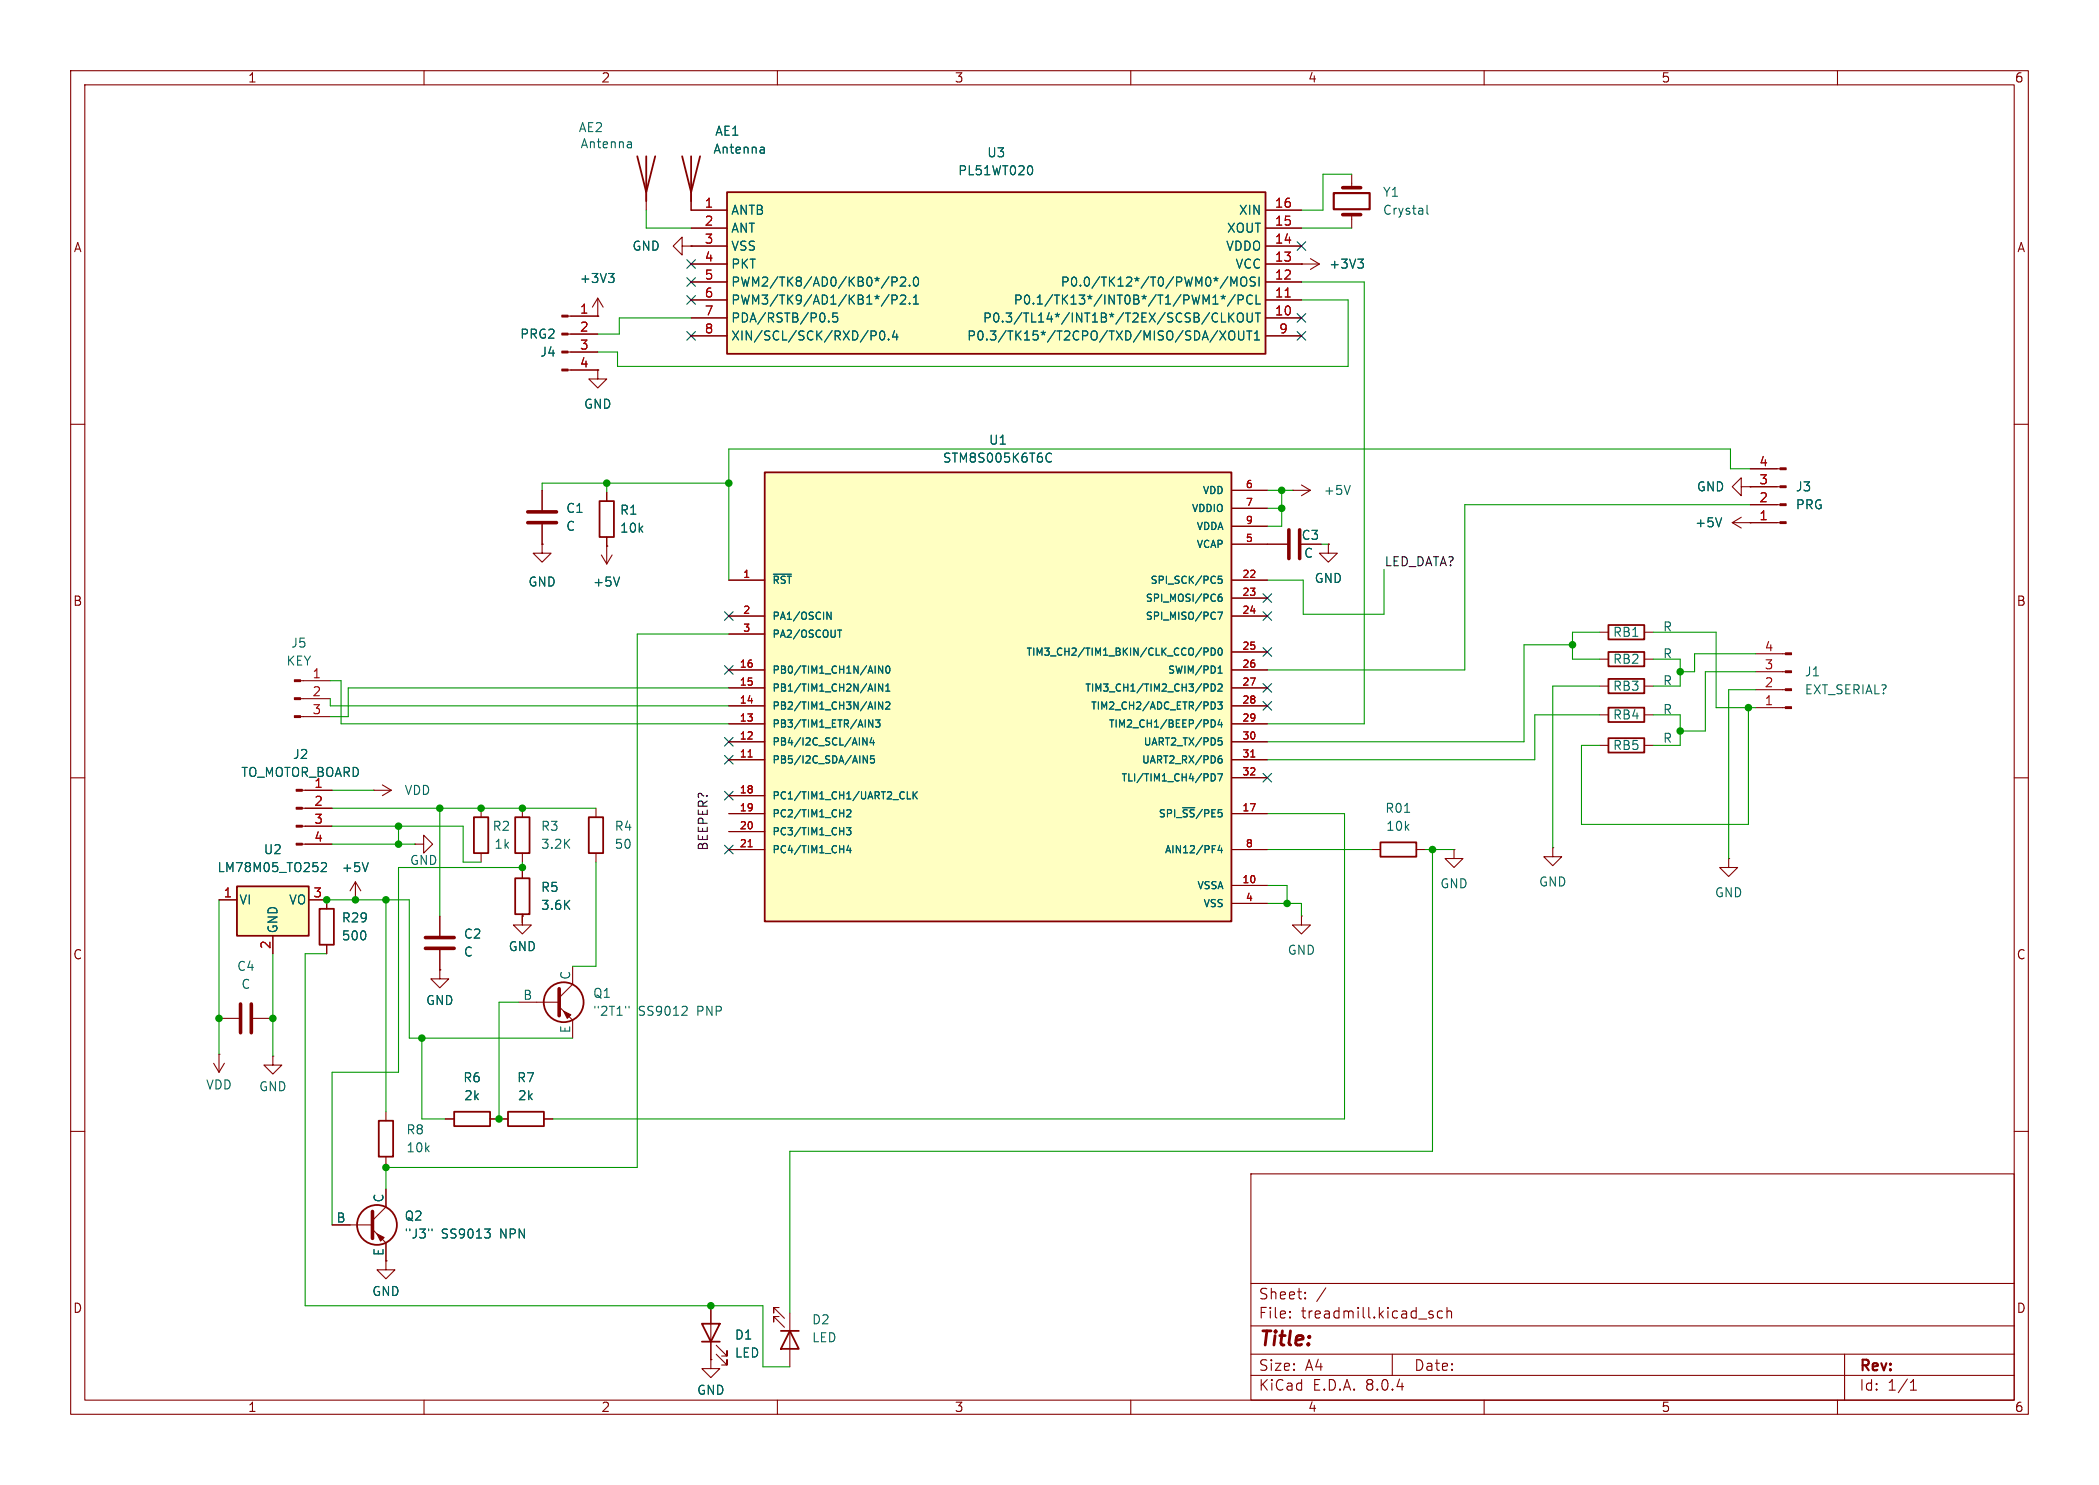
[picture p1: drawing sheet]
<svg xmlns="http://www.w3.org/2000/svg" width="297mm" height="210mm" viewBox="0 0 297 210" stroke-linecap="round" stroke-linejoin="round" font-family="sans-serif">
<g fill="none" stroke="#840000" stroke-width=".15">
<path d="M10 10h277v190h-277zM12 12h273v186h-273zM60 10v2M110 10v2M160 10v2M210 10v2M260 10v2M91.4 27.2v2.5M96.5 34.8v-1.3l-1.3 1.3 1.3 1.3v-1.3h1.3M97.8 34.8h.1M97.8 27.2v2.5M10 60h2"/>
<path d="M80.4 52.3h4.2M80.4 49.8h4.2M80.4 47.2h4.2M80.4 44.7h4.2M84.6 44.7h.1M84.6 52.3v1.3h1.3l-1.3 1.3-1.3-1.3h1.3M84.6 52.3h.1M84.6 42.2l-.8 1.2M84.6 42.2v2.5M84.6 42.2l.7 1.2M285 60h2M76.7 77v1.2h1.3l-1.3 1.3-1.3-1.3h1.3"/>
<path d="M76.7 77h.1M76.7 69.3v2.8M76.7 74.2v2.8M85.1 78.5l.8 1.3M85.9 77.2h.1M85.9 69.6v1.3M85.9 75.9v3.9M86.6 78.5l-.7 1.3M179.3 77h2.8M184.1 77h2.8M188 77v1.2h1.2l-1.2 1.3-1.3-1.3h1.3M188 77h.1"/>
<path d="M248.4 92.5h4.2M248.4 95h4.2M248.4 97.5h4.2M10 110h2M68.1 114.3v1.3M73.9 114.3v1.3M84.3 114.3v1.3M219.7 119.9v1.3h1.3l-1.3 1.2-1.3-1.2h1.3M219.7 119.9h.1M248.4 100.1h4.2M285 110h2M62.2 129.5v2.8"/>
<path d="M62.2 134.4v2.8M68.1 120.7v1.2M73.9 129.5v1.3h1.3l-1.3 1.3-1.3-1.3h1.3M73.9 129.5h.1M73.9 120.7v1.2M73.9 122.9v1.3M73.9 129.3v1.3M81 136.7v2.5l-1.9 1.9M84.3 120.7v1.2M194.1 120.1h1.2M200.4 120.1h1.3M205.7 120.1v1.3h1.3l-1.3 1.3-1.2-1.3h1.2"/>
<path d="M205.7 120.1h.1M244.6 121.4v1.3h1.3l-1.3 1.3-1.3-1.3h1.3M244.6 121.4h.1M10 160h2M54.6 157.2v1.3M63 158.2h1.3M69.3 158.2h2.6M73.4 141.7h5.7M77 158.2h1.2M79.1 142.4l1.9 1.9v2.5M285 160h2M47 173.2h5.7"/>
<path d="M52.7 173.9l1.9 1.9v2.5M54.6 178.3v1.3h1.3l-1.3 1.2-1.3-1.2h1.3M54.6 178.3h.1M54.6 168.1v2.6l-1.9 1.9M54.6 163.6v1.2M177 166h108v32h-108zM60 198v2M100.6 192.3v1.2h1.3l-1.3 1.3-1.3-1.3h1.3M100.6 192.3h.1M100.6 184.7v7.6M101.3 191.5l1.6 1.5v-.7v.7h-.8M101.3 190.2l1.6 1.6v-.8v.8h-.8"/>
<path d="M110 198v2M110.2 184.9h-.7v.8v-.8l1.5 1.5M110.2 186.2h-.7v.7v-.7l1.5 1.5M111.8 185.7v7.6M160 198v2M177 194.5h108M177 191.5h108M177 187.5h108M177 181.5h108M182.5 186.3h.1l-.1 .1M182.5 186.3v.1M182.5 185.5v.1"/>
<path d="M182.5 185.5h.1l-.1 .1M184.7 183.6v.1M184.7 183.6h-.1l.1 .1M184.7 182.8v.1M184.7 182.8h-.1l.1 .1M187.6 182.1l-1.3 2M197 191.5v3M202.4 185.9l.3 .1 .1 .2-.2 .2h-.3M202.4 185.4l.3 .1M204.1 185.5l-.4-.1-.3 .3v.4l.1 .2 .2 .1 .4-.1M204.7 185.5a.37 .37 0 0 1 .7 .1v.8M204.7 184.9v1.5"/>
<path d="M210 198v2M260 198v2M261 191.5v6.5M270.3 196.6h.9M270.3 195.5l.4-.4v1.5"/>
</g>
<g fill="none" stroke="#840000" stroke-width=".25">
<path d="M90.2 22.1l1.2 5.1 1.3-5.1M91.4 22.1v6.3M96.5 22.1l1.3 5.1 1.3-5.1M97.8 22.1v6.3M84.8 70.9h2.1v5h-2.1zM67.1 115.6h2v5.1h-2zM72.9 115.6h2v5.1h-2zM83.3 115.6h2v5.1h-2zM195.3 119.1h5.1v2.1h-5.1zM72.9 124.2h2v5.1h-2zM53.6 158.5h2v5.1h-2zM64.3 157.2h5v2.1h-5z"/>
<path d="M71.9 157.2h5.1v2.1h-5.1zM99.3 187.2h2.6l-1.3 2.5zM99.3 189.7h2.6M110.5 188.2h2.5M111.8 188.2l1.2 2.6h-2.5z"/>
<circle cx="79.8" cy="141.7" r="2.82"/>
<circle cx="53.3" cy="173.2" r="2.82"/>
</g>
<g fill="none" stroke="#006464" stroke-width=".15">
<path d="M86.1 38.7h.8l-.4 .5M86.6 39.2l.3 .2v.3l-.3 .2M89.2 20.1l.1 .1v.7M89.3 20.8l-.4 .1M89.3 20.4h-.4M108 20.8l.1 .2v.7M108.1 21.6l-.4 .1M108.1 21.1l-.4 .1M87.7 81.6l-.5 1.3M198.7 114.9h.8M89 142.3v.3M97.1 142.4l.1 .2v.3l-.8 .7h.8"/>
<path d="M61.1 173.8v.2M68.6 173.8h.8l-.5 .5M69.2 174.4l.2 .1v.3l-.2 .2"/>
</g>
<g fill="#840000" stroke="#840000" stroke-width=".15">
<path d="M79.5 52.2h.9v.3h-.9z"/>
<path d="M79.5 49.7h.9v.2h-.9z"/>
<path d="M79.5 47.1h.9v.3h-.9z"/>
<path d="M79.5 44.6h.9v.2h-.9z"/>
<path d="M53.3 174.5l1.1 .5-.6 .5z"/>
<path d="M79.8 143l1 .5-.5 .5z"/>
<path d="M252.6 92.3h.9v.3h-.9z"/>
<path d="M252.6 94.9h.9v.2h-.9z"/>
<path d="M252.6 97.4h.9v.3h-.9z"/>
<path d="M252.6 99.9h.9v.3h-.9z"/>
</g>
<path d="M74.7 73.9h4M74.7 72.4h4M182.4 74.9v4.1M183.9 74.9v4.1M60.2 132.6h4.1M60.2 134.1h4.1M79.1 139.8v3.8M52.7 171.3v3.8" fill="none" stroke="#840000" stroke-width=".51"/>
<path d="M102.9 27.2h76.2v22.8h-76.2z" fill="#ffffc2"/>
<path d="M102.9 27.2h76.2v22.8h-76.2zM45.2 128.5h2v5.1h-2z" fill="none" stroke="#840000" stroke-width=".25"/>
<g fill="none" stroke="#840000" stroke-width=".15">
<path d="M97.8 29.7h5.1M97.8 39.9h5.1M97.8 37.3h5.1M97.8 34.8h5.1M97.8 32.3h5.1M179.1 29.7h5M179.1 39.9h5M179.1 37.3h7.6M179.1 34.8h5M179.1 32.3h5M184.1 37.3h.1M185.4 36.6l1.3 .7"/>
<path d="M186.7 37.3l-1.3 .8M191.3 24.6v1.9M191.3 30.4v1.9M97.8 45h5.1M97.8 42.4h5.1M97.8 47.5h5.1M179.1 45h5M179.1 42.4h5M179.1 47.5h5M42.5 98.8h4.2M42.5 96.3h4.2M42.5 101.3h4.2"/>
<path d="M46.2 127.3v1.2M46.2 133.6v1.3M50.3 127.3h.1M50.3 124.7l-.8 1.3M50.3 124.7v2.6M50.3 124.7l.8 1.3M62.2 137.2v1.2h1.3l-1.3 1.3-1.2-1.3h1.2M62.2 137.2h.1"/>
</g>
<g fill="none" stroke="#006464" stroke-width=".15">
<path d="M125.8 39.1l-1.1 1.7M126.2 39.9l.6-.1 .1-.2v-.3l-.2-.1h-.5v1.3M127.4 39.3l.2-.1h.3l.2 .1 .1 .3-.1 .1-.7 .8h.8M129.4 39.3l.1-.1a.69 .69 0 0 1 .3 1.1l-.1 .2a.69 .69 0 0 1-.3-1.2zM145.8 23.4a.79 .79 0 0 1 0 1.3M173.7 39.1l-1 1.7M175.6 39.4a.43 .43 0 0 1 .5-.2 .43 .43 0 0 1 .3 .4v.4a.42 .42 0 0 1-.4 .5 .42 .42 0 0 1-.4-.5zM177.6 39.2h-.5l-.2 .1v.4l.6 .2 .1 .3-.2 .3-.5-.1M178.2 39.2v1.3M192.1 36.6h.8l-.4 .5M192.7 37.1l.2 .3v.3l-.2 .2M201.9 29v1.1l.2 .2"/>
<path d="M117.3 45.4v.1M118.5 44.3h-.6l-.1 .6 .2-.1h.4l.1 .2v.4l-.2 .1h-.3l-.2-.1M123.3 46.8h.4l.3 .2-.1 .4-.6 .1M124.6 46.9l.2-.1a.69 .69 0 0 1 .3 1.2l-.2 .1a.69 .69 0 0 1-.3-1.2zM125.7 48v.1M125.8 41.7l-1.1 1.6M126.2 42.4l.6-.1 .1-.1v-.4l-.2-.1h-.5v1.3M126.6 46.7l-.3 1h.8M126.9 47.2v.9M127.4 41.8l.2-.1h.3l.2 .1 .1 .3-.1 .2-.7 .7h.8M128.7 40.3v.2M128.7 42.9v.1"/>
<path d="M129.2 43h.8M129.2 42.1l.4-.4v1.3M171.6 43h.8M172.3 46.7l-1.1 1.7M172.6 46.8l.8 1.3M172.8 41.9l.3 .1M172.8 44.3v1.2h.6M173.1 41.7v.3M173.1 42l-.2 .3M173.1 42l.2 .3M173.4 41.9l-.3 .1M173.4 46.8l-.8 1.3"/>
<path d="M173.9 44.3v1.2M173.9 47a.43 .43 0 0 1 .5-.2 .43 .43 0 0 1 .3 .4v.5a.42 .42 0 0 1-.4 .4 .42 .42 0 0 1-.4-.4zM174 44.8l.6 .7M174.2 40.5v-1.3l.4 .9 .4-.9v1.3M174.6 44.3l-.7 .7M174.8 41.7l-1.1 1.6M175.1 44.4a.43 .43 0 0 1 .5-.1 .43 .43 0 0 1 .3 .4v.4a.42 .42 0 0 1-.4 .5 .42 .42 0 0 1-.4-.5zM175.2 42.4l.6-.1 .1-.1v-.4l-.2-.1h-.5v1.3M175.3 46.8v1l.2 .3 .4-.1 .1-.2v-1M176.4 46.8h.7M176.5 44.3v1l.2 .2h.4l.1-.2v-1M176.8 46.8v1.3"/>
<path d="M177.2 41.8a.51 .51 0 0 0-.6 0 .51 .51 0 0 0-.2 .7 .48 .48 0 0 0 .3 .4 .48 .48 0 0 0 .5 0M177.5 48.1h.7M177.5 47.2l.4-.4v1.3M177.6 44.3h.7M177.7 41.7v1.3h.6M178 44.3v1.2M52.1 122l-.4 1.3"/>
</g>
<path d="M181.9 42h.7" fill="none" stroke="#a90000" stroke-width=".15"/>
<path d="M188.7 27.3h5.1v2.3h-5.1z" fill="none" stroke="#840000" stroke-width=".3"/>
<path d="M190 30.4h2.5M190 26.5h2.5" fill="none" stroke="#840000" stroke-width=".51"/>
<g fill="#840000" stroke="#840000" stroke-width=".15">
<path d="M41.7 101.2h.8v.3h-.8z"/>
<path d="M41.7 98.7h.8v.2h-.8z"/>
<path d="M41.7 96.1h.8v.3h-.8z"/>
</g>
<path d="M33.5 125.3h10.2v7h-10.2z" fill="#ffffc2"/>
<path d="M227.6 104.4h5.1v2h-5.1zM227.6 100.1h5.1v2h-5.1zM33.5 125.3h10.2v7h-10.2z" fill="none" stroke="#840000" stroke-width=".25"/>
<g fill="none" stroke="#840000" stroke-width=".15">
<path d="M246.4 68.8v-1.2l-1.3 1.2 1.3 1.3v-1.3h1.2M247.6 68.8h.1M247.6 66.3h4.3M247.6 68.8h4.3M247.6 71.4h4.3M247.6 73.9h4.3M42.8 111.8h4.2M42.8 119.4h4.2M42.8 116.8h4.2M42.8 114.3h4.2M52.8 111.8h.1M52.8 111.8h2.6"/>
<path d="M54.1 111l1.3 .8M55.4 111.8l-1.3 .7M58.7 119.4h1.2v-1.3l1.3 1.3-1.3 1.3v-1.3M58.7 119.4h.1M226.3 105.4h1.3M226.3 101.1h1.3M232.7 105.4h1.2M232.7 101.1h1.2M31 127.3h2.5M38.6 132.3v2.6M43.7 127.3h2.5M30.2 150.4l.8 1.2"/>
<path d="M31 149.1h.1M31 144h2.8M31 149.1v2.5M31.7 150.4l-.7 1.2M35.8 144h2.8M38.6 149.4v1.2h1.3l-1.3 1.3-1.3-1.3h1.3M38.6 149.4h.1"/>
</g>
<path d="M45.5 122.1l.2-.1h.3l.1 .1 .1 .3-.1 .1-.7 .8h.8" fill="none" stroke="#006464" stroke-width=".15"/>
<path d="M34 142v4.1M35.6 142v4.1" fill="none" stroke="#840000" stroke-width=".51"/>
<g fill="#840000" stroke="#840000" stroke-width=".15">
<path d="M41.9 119.3h.9v.2h-.9z"/>
<path d="M41.9 116.7h.9v.3h-.9z"/>
<path d="M41.9 114.2h.9v.2h-.9z"/>
<path d="M41.9 111.6h.9v.3h-.9z"/>
<path d="M251.9 66.2h.8v.2h-.8z"/>
<path d="M251.9 68.7h.8v.3h-.8z"/>
<path d="M251.9 71.2h.8v.3h-.8z"/>
<path d="M251.9 73.8h.8v.2h-.8z"/>
</g>
<path d="M108.2 66.8h66v63.5h-66z" fill="#ffffc2"/>
<path d="M108.2 66.8h66v63.5h-66zM227.6 92.2h5.1v2h-5.1zM227.6 88.4h5.1v2h-5.1zM227.6 96h5.1v2h-5.1z" fill="none" stroke="#840000" stroke-width=".25"/>
<g fill="none" stroke="#840000" stroke-width=".15">
<path d="M97.8 34.8h.1M97.8 27.2v2.5h5.1M97.8 39.9h5.1M97.8 37.3h5.1M97.8 34.8h5.1M97.8 32.3h5.1M179.1 29.7h5M179.1 39.9h5M179.1 37.3h5M179.1 34.8h5M179.1 32.3h5M184.1 37.3h.1"/>
<path d="M80.8 44.7h3.8M80.8 47.2h3.8M80.8 49.8h3.8M80.8 52.3h3.8M84.6 52.3h.1M84.6 44.7h.1M97.8 45h5.1M97.8 42.4h5.1M97.8 47.5h5.1M179.1 45h5M179.1 42.4h5M179.1 47.5h5"/>
<path d="M76.7 77h.1M76.7 69.3v2.8M76.7 74.2v2.8M85.9 77.2h.1M85.9 69.6v1.3M85.9 75.9v1.3M174.2 77h7.9M174.2 69.3h5.1M174.2 71.9h5.1M174.2 74.4h5.1M182.9 69.3h.1M182.9 69.3h2.5"/>
<path d="M184.1 77h2.8M184.1 68.6l1.3 .7M185.4 69.3l-1.3 .8M188 77h.1M245.1 73.9l1.3 .8M245.1 73.9h6.4M246.4 73.2l-1.3 .7M247.6 73.9h.1M247.6 68.8h.1M247.6 71.4h3.9M247.6 68.8h3.9M247.6 66.3h3.9"/>
<path d="M103.1 82h5.1M103.1 99.8h5.1M103.1 97.3h5.1M103.1 94.7h5.1M103.1 87.1h5.1M103.1 89.7h5.1M174.2 82h5.1M174.2 99.8h5.1M174.2 97.3h5.1M174.2 94.7h5.1M174.2 87.1h5.1M174.2 84.6h5.1"/>
<path d="M174.2 92.2h5.1M226.3 93.2h1.3M226.3 89.4h1.3M226.3 97h1.3M232.7 93.2h1.2M232.7 89.4h1.2M232.7 97h1.2M43.2 111.8h3.8M43.2 114.3h3.8M43.2 116.8h3.8M43.2 119.4h3.8M103.1 107.4h5.1"/>
<path d="M103.1 104.9h5.1M103.1 102.4h5.1M103.1 115.1h5.1M103.1 112.5h5.1M103.1 117.6h5.1M174.2 107.4h5.1M174.2 104.9h5.1M174.2 102.4h5.1M174.2 115.1h5.1M174.2 110h5.1M31 127.3h2.5M38.6 132.3v2.6"/>
<path d="M43.7 127.3h2.5v1.2M46.2 133.6v1.3M50.3 127.3h.1M62.2 137.2h.1M62.2 129.5v2.8M62.2 134.4v2.8M73.9 129.5h.1M73.9 122.9v1.3M73.9 129.3v1.3M103.1 120.1h5.1M174.2 125.2h5.1M174.2 120.1h5.1"/>
<path d="M174.2 127.8h5.1M184.1 129.5v1.3h1.3l-1.3 1.3-1.2-1.3h1.2M184.1 129.5h.1M63 158.2h1.3M69.3 158.2h2.6M77 158.2h1.2M47 173.2h2.5M54.6 178.3h.1M54.6 168.1v2.6M54.6 175.8v2.5M100.6 192.3h.1M100.6 184.7v2.5"/>
<path d="M100.6 189.7v2.6"/>
</g>
<g fill="none" stroke="#006464" stroke-width=".15">
<path d="M86.1 38.7h.8l-.4 .5M86.6 39.2l.3 .2v.3l-.3 .2M108 20.8l.1 .2v.7M108.1 21.6l-.4 .1M108.1 21.1l-.4 .1M125.8 39.1l-1.1 1.7M126.2 39.9l.6-.1 .1-.2v-.3l-.2-.1h-.5v1.3M127.4 39.3l.2-.1h.3l.2 .1 .1 .3-.1 .1-.7 .8h.8M129.4 39.3l.1-.1a.69 .69 0 0 1 .3 1.1l-.1 .2a.69 .69 0 0 1-.3-1.2zM145.8 23.4a.79 .79 0 0 1 0 1.3M173.7 39.1l-1 1.7M175.6 39.4a.43 .43 0 0 1 .5-.2 .43 .43 0 0 1 .3 .4v.4a.42 .42 0 0 1-.4 .5 .42 .42 0 0 1-.4-.5z"/>
<path d="M177.6 39.2h-.5l-.2 .1v.4l.6 .2 .1 .3-.2 .3-.5-.1M178.2 39.2v1.3M192.1 36.6h.8l-.4 .5M192.7 37.1l.2 .3v.3l-.2 .2M117.3 45.4v.1M118.5 44.3h-.6l-.1 .6 .2-.1h.4l.1 .2v.4l-.2 .1h-.3l-.2-.1M123.3 46.8h.4l.3 .2-.1 .4-.6 .1M124.6 46.9l.2-.1a.69 .69 0 0 1 .3 1.2l-.2 .1a.69 .69 0 0 1-.3-1.2zM125.7 48v.1M125.8 41.7l-1.1 1.6M126.2 42.4l.6-.1 .1-.1v-.4l-.2-.1h-.5v1.3M126.6 46.7l-.3 1h.8"/>
<path d="M126.9 47.2v.9M127.4 41.8l.2-.1h.3l.2 .1 .1 .3-.1 .2-.7 .7h.8M128.7 40.3v.2M128.7 42.9v.1M129.2 43h.8M129.2 42.1l.4-.4v1.3M171.6 43h.8M172.3 46.7l-1.1 1.7M172.6 46.8l.8 1.3M172.8 41.9l.3 .1M172.8 44.3v1.2h.6M173.1 41.7v.3"/>
<path d="M173.1 42l-.2 .3M173.1 42l.2 .3M173.4 41.9l-.3 .1M173.4 46.8l-.8 1.3M173.9 44.3v1.2M173.9 47a.43 .43 0 0 1 .5-.2 .43 .43 0 0 1 .3 .4v.5a.42 .42 0 0 1-.4 .4 .42 .42 0 0 1-.4-.4zM174 44.8l.6 .7M174.2 40.5v-1.3l.4 .9 .4-.9v1.3M174.6 44.3l-.7 .7M174.8 41.7l-1.1 1.6M175.1 44.4a.43 .43 0 0 1 .5-.1 .43 .43 0 0 1 .3 .4v.4a.42 .42 0 0 1-.4 .5 .42 .42 0 0 1-.4-.5zM175.2 42.4l.6-.1 .1-.1v-.4l-.2-.1h-.5v1.3"/>
<path d="M175.3 46.8v1l.2 .3 .4-.1 .1-.2v-1M176.4 46.8h.7M176.5 44.3v1l.2 .2h.4l.1-.2v-1M176.8 46.8v1.3M177.2 41.8a.51 .51 0 0 0-.6 0 .51 .51 0 0 0-.2 .7 .48 .48 0 0 0 .3 .4 .48 .48 0 0 0 .5 0M177.5 48.1h.7M177.5 47.2l.4-.4v1.3M177.6 44.3h.7M177.7 41.7v1.3h.6M178 44.3v1.2M148.1 65.2a.44 .44 0 0 0 .7 0M148.8 64.2l-.1-.1a.46 .46 0 0 0-.6 .2"/>
<path d="M191.1 68.7l-.5 1.2M243.6 73.2l-.4 1.3M87.7 81.6l-.5 1.3M109.4 81.2h2.6M117 86.6l.6 1v-1M118.5 89.1h.6M124.9 94.2v1l-.6-1v1M124.9 96.7v1l-.6-1v1M124.9 99.3v1l-.6-1v1M125.3 99.4l.4-.1 .2 .3-.6 .7h.6M125.3 97.7h.6M125.3 97l.3-.3v1"/>
<path d="M125.5 94.2h.1a.54 .54 0 0 1 .3 .5 .54 .54 0 0 1-.3 .5 .68 .68 0 0 1-.1-1zM170.4 92.2l.5-.1 .1-.1-.1-.3-.5-.1v1.1M171.4 96.7a.51 .51 0 0 1 .6 .5 .51 .51 0 0 1-.6 .5zM171.4 91.6a.51 .51 0 0 1 .6 .6 .51 .51 0 0 1-.6 .5zM171.6 99.3a.55 .55 0 0 1 .4 .5 .55 .55 0 0 1-.4 .5M172.3 99.3h.6l-.3 .4 .3 .1v.4l-.2 .1-.4-.1M172.3 86.6h.7l-.5 1M172.4 96.8l.3-.1 .2 .3-.6 .7h.6M172.4 95.2h.5M172.4 94.5l.2-.3v1M172.5 91.7l.1-.1a.54 .54 0 0 1 .3 .6 .54 .54 0 0 1-.3 .5 .68 .68 0 0 1-.1-1zM172.8 84l-.3 .1a.68 .68 0 0 0 0 .9l.4-.1v-.3l-.2-.2-.2 .1-.1 .1"/>
<path d="M172.9 81.5h-.5v.5l.1-.1h.3l.1 .2v.3l-.2 .1-.3-.1M119.8 117h.6l-.3 .4 .3 .1v.5l-.2 .1-.4-.1M119.8 114.6l.4-.1 .2 .3-.6 .7h.6M120.1 119.5l-.3 .8h.6M120.3 119.9v.7M122.1 106.9l.6 1v-1M122.7 104.3v1.1l-.6-1.1v1.1M122.9 101.8l.6 1v-1M123.4 104.3l-.3 .7h.6M123.6 104.7v.7M123.7 106.9h-.5v.5l.1-.1h.3l.1 .2v.3l-.2 .1-.3-.1M123.9 101.8h.6l-.3 .4 .3 .1v.4l-.2 .1-.4-.1"/>
<path d="M128.4 112v1h.5M129.2 112v1M129.4 112.4l.4 .6M129.8 112l-.6 .5M167.3 114.2h1.8M171.4 101.8a.51 .51 0 0 1 .6 .5 .51 .51 0 0 1-.6 .5zM171.4 109.4a.51 .51 0 0 1 .6 .5 .51 .51 0 0 1-.6 .5M172.3 109.4h.7l-.5 1M172.4 107.4l.3-.1 .2 .2-.1 .4h-.3l-.1-.1M172.4 104.3h.5M172.5 104.7h.2l.2 .2-.1 .4-.3 .1M172.6 119.5l-.2 .8h.6"/>
<path d="M172.6 101.8l-.2 .7h.6M172.8 106.9h-.3l-.1 .2M172.8 102.1v.7M172.8 119.9v.7M45.5 122.1l.2-.1h.3l.1 .1 .1 .3-.1 .1-.7 .8h.8M52.1 122l-.4 1.3M61.1 173.8v.2M68.6 173.8h.8l-.5 .5M69.2 174.4l.2 .1v.3l-.2 .2"/>
</g>
<path d="M181.9 42h.7M105.9 107.1h.5M105.9 119.8h.5M177 107.1h.6" fill="none" stroke="#a90000" stroke-width=".15"/>
<g fill="none" stroke="#009600" stroke-width=".15">
<path d="M91.4 29.7v2.6h6.4M184.1 32.3h7.2M184.1 39.9h8.9v62.5h-13.7M191.3 24.6h-4.1v5.1h-3.1M97.8 45h-10.2v2.2h-3M184.1 42.4h6.7v9.4h-103.4v-2h-2.8M85.9 68.3v1.3M103.1 68.3h-26.4v1M179.3 69.3h3.6M179.3 71.9h2.1M181.4 69.3v5.1h-2.1M186.9 77h1.1"/>
<path d="M247.6 66.3h-2.7v-2.8h-141.8v18.5M247.6 71.4h-40.3v23.3h-28M46.7 98.8v1h56.4M46.7 96.3h1.6v6.1h54.8M103.1 89.7h-12.9v75.4h-35.6M103.1 97.3h-53.8v4h-2.6M195.8 80.5v6.4h-11.4v-4.9h-5.1M222.5 91.2h-6.9v13.7h-36.3M226.3 97h-6.6v22.9M226.3 89.4h-3.8v3.8h3.8M233.9 93.2h3.8v3.8h-3.8M233.9 89.4h8.9v10.7h5.6"/>
<path d="M248.4 92.5h-8.6v2.5h-2.1M248.4 95h-7.1v8.4h-3.6M248.4 97.5h-3.8v23.9M47 111.8h5.8M47 116.8h18.5v5.1h2.6M47 114.3h37.3M47 119.4h11.7M56.4 116.8v2.6M62.2 114.3v15.2M179.3 115.1h10.9v43.1h-112M226.3 101.1h-9.1v6.3h-37.9M233.9 101.1h3.8v4.3h-3.8"/>
<path d="M247.4 100.1v16.5h-23.6v-11.2h2.5M31 127.3v21.8M38.6 134.9v14.5M46.2 127.3h11.7v19.5h23.1M46.2 134.9h-3v49.8h64.7v8.6h3.9M54.6 127.3v29.9M73.9 122.7h-17.5v28.9h-9.4v21.6M73.9 121.9v1M73.9 129.5v1.1M84.3 121.9v14.8h-3.3M179.3 127.8h4.8v1.7M179.3 125.2h2.8v2.6"/>
<path d="M179.3 120.1h14.8M201.7 120.1h4M202.7 120.1v42.7h-90.9v22.9M59.7 146.8v11.4h3.3M73.4 141.7h-2.8v16.5M54.6 164.8v3.3"/>
</g>
<g fill="none" stroke="#000084" stroke-width=".15">
<path d="M97.2 39.3l1.2 1.2M97.2 36.7l1.2 1.2M98.4 39.3l-1.2 1.2M98.4 36.7l-1.2 1.2M183.5 34.2l1.3 1.2M184.8 34.2l-1.3 1.2M97.2 41.8l1.2 1.2M97.2 46.9l1.2 1.2M98.4 41.8l-1.2 1.2M98.4 46.9l-1.2 1.2M183.5 44.3l1.3 1.3M183.5 46.9l1.3 1.2"/>
<path d="M184.8 44.3l-1.3 1.3M184.8 46.9l-1.3 1.2M102.5 86.5l1.2 1.2M102.5 94.1l1.2 1.3M103.7 86.5l-1.2 1.2M103.7 94.1l-1.2 1.3M178.7 86.5l1.2 1.2M178.7 84l1.2 1.2M178.7 99.2l1.2 1.2M178.7 96.7l1.2 1.2M178.7 91.6l1.2 1.2M179.9 86.5l-1.2 1.2"/>
<path d="M179.9 84l-1.2 1.2M179.9 99.2l-1.2 1.2M179.9 96.7l-1.2 1.2M179.9 91.6l-1.2 1.2M102.5 106.8l1.2 1.3M102.5 104.3l1.2 1.2M102.5 111.9l1.2 1.2M102.5 119.5l1.2 1.3M103.7 106.8l-1.2 1.3M103.7 104.3l-1.2 1.2M103.7 111.9l-1.2 1.2M103.7 119.5l-1.2 1.3"/>
<path d="M178.7 109.4l1.2 1.2M179.9 109.4l-1.2 1.2"/>
</g>
<g fill="#009600" stroke="#009600" stroke-width=".15">
<circle cx="73.9" cy="114.3" r=".46"/>
<circle cx="73.9" cy="122.7" r=".46"/>
<circle cx="62.2" cy="114.3" r=".46"/>
<circle cx="68.1" cy="114.3" r=".46"/>
<circle cx="56.4" cy="119.4" r=".46"/>
<circle cx="70.6" cy="158.2" r=".46"/>
<circle cx="237.7" cy="103.4" r=".46"/>
<circle cx="237.7" cy="95" r=".46"/>
<circle cx="247.4" cy="100.1" r=".46"/>
<circle cx="182.1" cy="127.8" r=".46"/>
<circle cx="85.9" cy="68.3" r=".46"/>
<circle cx="103.1" cy="68.3" r=".46"/>
<circle cx="31" cy="144" r=".46"/>
<circle cx="56.4" cy="116.8" r=".46"/>
<circle cx="38.6" cy="144" r=".46"/>
<circle cx="46.2" cy="127.3" r=".46"/>
<circle cx="54.6" cy="127.3" r=".46"/>
<circle cx="50.3" cy="127.3" r=".46"/>
<circle cx="222.5" cy="91.2" r=".46"/>
<circle cx="181.4" cy="69.3" r=".46"/>
<circle cx="181.4" cy="71.9" r=".46"/>
<circle cx="202.7" cy="120.1" r=".46"/>
<circle cx="59.7" cy="146.8" r=".46"/>
<circle cx="100.6" cy="184.7" r=".46"/>
<circle cx="54.6" cy="165.1" r=".46"/>
</g>
<text font-size="2.8" fill="#840000" x="178" y="190.9">Title:</text>
<g font-size="2.1" fill="#840000">
<text x="178" y="184">Sheet:</text>
<text x="178" y="186.7">File:</text>
<text x="184.1" y="186.7">treadmill.kicad_sch</text>
<text x="178" y="196.9">KiCad</text>
<text x="178" y="194.1">Size:</text>
<text x="184.7" y="194.1">A4</text>
<text x="185.7" y="196.9">E.D.A.</text>
<text x="193.3" y="196.9">8.0.4</text>
<text x="200" y="194.1">Date:</text>
<text x="263" y="194.3">Rev:</text>
<text x="263" y="196.9">Id:</text>
<text x="267.1" y="196.9">1/1</text>
</g>
<g font-size="1.8" fill="#840000">
<text x="35" y="11.9">1</text>
<text x="85" y="11.9">2</text>
<text x="135" y="11.9">3</text>
<text x="185" y="11.9">4</text>
<text x="235" y="11.9">5</text>
<text x="285" y="11.9">6</text>
<text x="10.3" y="35.9">A</text>
<text x="285.3" y="35.9">A</text>
<text x="10.3" y="85.9">B</text>
<text x="285.3" y="85.9">B</text>
<text x="10.3" y="135.9">C</text>
<text x="285.3" y="135.9">C</text>
<text x="10.3" y="185.9">D</text>
<text x="285.3" y="185.9">D</text>
<text x="35" y="199.9">1</text>
<text x="85" y="199.9">2</text>
<text x="135" y="199.9">3</text>
<text x="185" y="199.9">4</text>
<text x="235" y="199.9">5</text>
<text x="285" y="199.9">6</text>
</g>
<g font-size="1.8" fill="#006464">
<text x="81.8" y="18.9">AE2</text>
<text x="82.1" y="21.2">Antenna</text>
<text x="100.8" y="21.9">Antenna</text>
<text x="101.1" y="19.4">AE1</text>
<text x="139.6" y="22.5">U3</text>
<text x="135.5" y="25">PL51WT020</text>
<text x="195.6" y="28">Y1</text>
<text x="89.4" y="35.7">GND</text>
<text x="103.4" y="30.6">ANTB</text>
<text x="103.4" y="33.1">ANT</text>
<text x="103.4" y="35.7">VSS</text>
<text x="173.4" y="35.7">VDDO</text>
<text x="173.5" y="33.1">XOUT</text>
<text x="175.2" y="30.6">XIN</text>
<text x="195.6" y="30.6">Crystal</text>
<text x="81.9" y="40.2">+3V3</text>
<text x="103.4" y="38.2">PKT</text>
<text x="103.4" y="40.7">PWM2/TK8/AD0/KB0*/P2.0</text>
<text x="150" y="40.7">P0.0/TK12*/T0/PWM0*/MOSI</text>
<text x="174.7" y="38.2">VCC</text>
<text x="188" y="38.2">+3V3</text>
<text x="103.4" y="43.3">PWM3/TK9/AD1/KB1*/P2.1</text>
<text x="103.4" y="45.8">PDA/RSTB/P0.5</text>
<text x="139" y="45.8">P0.3/TL14*/INT1B*/T2EX/SCSB/CLKOUT</text>
<text x="143.3" y="43.3">P0.1/TK13*/INT0B*/T1/PWM1*/PCL</text>
<text x="73.5" y="48.1">PRG2</text>
<text x="76.4" y="50.6">J4</text>
<text x="103.4" y="48.4">XIN/SCL/SCK/RXD/P0.4</text>
<text x="136.8" y="48.4">P0.3/TK15*/T2CPO/TXD/MISO/SDA/XOUT1</text>
<text x="82.5" y="58">GND</text>
<text x="133.3" y="65.6">STM8S005K6T6C</text>
<text x="139.9" y="63.1">U1</text>
<text x="187.2" y="70.2">+5V</text>
<text x="240" y="69.7">GND</text>
<text x="254" y="69.7">J3</text>
<text x="80" y="72.7">C1</text>
<text x="80" y="75.3">C</text>
<text x="87.6" y="73">R1</text>
<text x="87.6" y="75.5">10k</text>
<text x="184.1" y="76.6">C3</text>
<text x="239.8" y="74.8">+5V</text>
<text x="254" y="72.2">PRG</text>
<text x="74.7" y="83.2">GND</text>
<text x="83.8" y="83.2">+5V</text>
<text x="184.4" y="79.1">C</text>
<text x="185.9" y="82.7">GND</text>
<text x="235.2" y="89.5">R</text>
<text x="40.4" y="94.3">KEY</text>
<text x="41.1" y="91.8">J5</text>
<text x="228.1" y="94.1">RB2</text>
<text x="228.1" y="90.3">RB1</text>
<text x="235.2" y="93.3">R</text>
<text x="255.3" y="95.9">J1</text>
<text x="228.1" y="102">RB4</text>
<text x="228.1" y="97.9">RB3</text>
<text x="235.2" y="101.2">R</text>
<text x="235.2" y="97.1">R</text>
<text x="255.3" y="98.4">EXT_SERIAL?</text>
<text x="41.4" y="107.5">J2</text>
<text x="228.1" y="106.3">RB5</text>
<text x="235.2" y="105.3">R</text>
<text x="34" y="110.1">TO_MOTOR_BOARD</text>
<text x="57.2" y="112.6">VDD</text>
<text x="69.6" y="117.7">R2</text>
<text x="76.5" y="117.7">R3</text>
<text x="86.9" y="117.7">R4</text>
<text x="195.9" y="115.2">R01</text>
<text x="196" y="117.7">10k</text>
<text x="30.7" y="123.5">LM78M05_TO252</text>
<text x="37.2" y="121">U2</text>
<text x="48.3" y="123.5">+5V</text>
<text x="57.9" y="122.5">GND</text>
<text x="69.9" y="120.2">1k</text>
<text x="76.5" y="120.2">3.2K</text>
<text x="86.9" y="120.2">50</text>
<text x="203.7" y="125.8">GND</text>
<text x="217.7" y="125.6">GND</text>
<text x="33.8" y="128.1">VI</text>
<text x="40.8" y="128.1">VO</text>
<text x="48.3" y="130.7">R29</text>
<text x="76.5" y="126.3">R5</text>
<text x="76.5" y="128.9">3.6K</text>
<text x="242.6" y="127.1">GND</text>
<text x="33.5" y="137.5">C4</text>
<text x="39.5" y="132.1" transform="rotate(-90 39.5 132.1)">GND</text>
<text x="48.3" y="133.2">500</text>
<text x="65.5" y="132.9">C2</text>
<text x="65.5" y="135.5">C</text>
<text x="71.9" y="134.7">GND</text>
<text x="182.1" y="135.2">GND</text>
<text x="34.1" y="140.1">C</text>
<text x="60.2" y="142.3">GND</text>
<text x="73.9" y="141.5">B</text>
<text x="80.8" y="138.7" transform="rotate(-90 80.8 138.7)">C</text>
<text x="83.8" y="143.9">&quot;2T1&quot;</text>
<text x="83.8" y="141.3">Q1</text>
<text x="90.3" y="143.9">SS9012</text>
<text x="98.7" y="143.9">PNP</text>
<text x="80.8" y="146.2" transform="rotate(-90 80.8 146.2)">E</text>
<text x="29.1" y="154.3">VDD</text>
<text x="36.6" y="154.5">GND</text>
<text x="65.5" y="153.3">R6</text>
<text x="65.6" y="155.8">2k</text>
<text x="73.1" y="153.3">R7</text>
<text x="73.2" y="155.8">2k</text>
<text x="57.4" y="160.6">R8</text>
<text x="57.4" y="163.2">10k</text>
<text x="47.5" y="173">B</text>
<text x="54.4" y="170.2" transform="rotate(-90 54.4 170.2)">C</text>
<text x="57.2" y="172.8">Q2</text>
<text x="54.4" y="177.7" transform="rotate(-90 54.4 177.7)">E</text>
<text x="57.2" y="175.4">&quot;J3&quot;</text>
<text x="62.4" y="175.4">SS9013</text>
<text x="70.9" y="175.4">NPN</text>
<text x="52.6" y="183.5">GND</text>
<text x="103.9" y="189.6">D1</text>
<text x="114.8" y="187.5">D2</text>
<text x="114.8" y="190">LED</text>
<text x="98.5" y="197.5">GND</text>
<text x="103.9" y="192.2">LED</text>
</g>
<g font-size="1.8" fill="#a90000">
<text x="99.6" y="29.5">1</text>
<text x="180.3" y="29.5">16</text>
<text x="99.6" y="32">2</text>
<text x="99.6" y="34.5">3</text>
<text x="180.3" y="34.5">14</text>
<text x="180.3" y="32">15</text>
<text x="99.6" y="37.1">4</text>
<text x="99.6" y="39.6">5</text>
<text x="180.3" y="39.6">12</text>
<text x="180.3" y="37.1">13</text>
<text x="82" y="44.5">1</text>
<text x="82" y="47">2</text>
<text x="99.6" y="42.2">6</text>
<text x="99.6" y="44.7">7</text>
<text x="99.6" y="47.2">8</text>
<text x="180.3" y="44.7">10</text>
<text x="180.3" y="42.2">11</text>
<text x="180.9" y="47.2">9</text>
<text x="82" y="49.5">3</text>
<text x="82" y="52.1">4</text>
<text x="248.8" y="71.1">2</text>
<text x="248.8" y="68.6">3</text>
<text x="248.8" y="66">4</text>
<text x="248.8" y="73.7">1</text>
<text x="249.6" y="94.7">3</text>
<text x="249.6" y="92.2">4</text>
<text x="44.1" y="96">1</text>
<text x="44.1" y="98.6">2</text>
<text x="44.1" y="101.1">3</text>
<text x="249.6" y="99.8">1</text>
<text x="249.6" y="97.3">2</text>
<text x="44.4" y="111.5">1</text>
<text x="44.4" y="114">2</text>
<text x="44.4" y="116.6">3</text>
<text x="44.4" y="119.1">4</text>
<text x="31.6" y="127">1</text>
<text x="44.3" y="127">3</text>
<text x="38.4" y="134.3" transform="rotate(-90 38.4 134.3)">2</text>
</g>
<g font-size="1.8" fill="#0f0f0f">
<text x="195.8" y="80.2">LED_DATA?</text>
<text x="100.2" y="120.4" transform="rotate(-90 100.2 120.4)">BEEPER?</text>
</g>
<g font-size="1.4" fill="#006464">
<text x="170.1" y="70.1">VDD</text>
<text x="168.5" y="72.6">VDDIO</text>
<text x="169.2" y="77.7">VCAP</text>
<text x="169.2" y="75.2">VDDA</text>
<text x="109.2" y="82.8">~{RST}</text>
<text x="162.7" y="82.8">SPI_SCK/PC5</text>
<text x="109.2" y="87.9">PA1/OSCIN</text>
<text x="162" y="85.3">SPI_MOSI/PC6</text>
<text x="162" y="87.9">SPI_MISO/PC7</text>
<text x="109.2" y="95.5">PB0/TIM1_CH1N/AIN0</text>
<text x="109.2" y="90.4">PA2/OSCOUT</text>
<text x="145.1" y="92.9">TIM3_CH2/TIM1_BKIN/CLK_CCO/PD0</text>
<text x="165.1" y="95.5">SWIM/PD1</text>
<text x="109.2" y="100.6">PB2/TIM1_CH3N/AIN2</text>
<text x="109.2" y="98">PB1/TIM1_CH2N/AIN1</text>
<text x="153.4" y="98">TIM3_CH1/TIM2_CH3/PD2</text>
<text x="154.3" y="100.6">TIM2_CH2/ADC_ETR/PD3</text>
<text x="109.2" y="105.6">PB4/I2C_SCL/AIN4</text>
<text x="109.2" y="103.1">PB3/TIM1_ETR/AIN3</text>
<text x="156.8" y="103.1">TIM2_CH1/BEEP/PD4</text>
<text x="161.7" y="105.6">UART2_TX/PD5</text>
<text x="109.2" y="108.2">PB5/I2C_SDA/AIN5</text>
<text x="109.2" y="113.3">PC1/TIM1_CH1/UART2_CLK</text>
<text x="158.6" y="110.7">TLI/TIM1_CH4/PD7</text>
<text x="161.5" y="108.2">UART2_RX/PD6</text>
<text x="109.2" y="115.8">PC2/TIM1_CH2</text>
<text x="109.2" y="118.3">PC3/TIM1_CH3</text>
<text x="163.8" y="115.8">SPI_~{SS}/PE5</text>
<text x="109.2" y="120.9">PC4/TIM1_CH4</text>
<text x="164.7" y="120.9">AIN12/PF4</text>
<text x="169.3" y="126">VSSA</text>
<text x="170.2" y="128.5">VSS</text>
</g>
<g font-size="1.4" fill="#a90000">
<text x="176.2" y="69.1">6</text>
<text x="176.2" y="71.6">7</text>
<text x="176.2" y="76.7">5</text>
<text x="176.2" y="74.2">9</text>
<text x="105.1" y="81.8">1</text>
<text x="175.7" y="81.8">22</text>
<text x="105.1" y="86.9">2</text>
<text x="105.1" y="89.4">3</text>
<text x="175.7" y="84.3">23</text>
<text x="175.7" y="86.9">24</text>
<text x="104.6" y="94.5">16</text>
<text x="175.7" y="91.9">25</text>
<text x="175.7" y="94.5">26</text>
<text x="104.6" y="99.6">14</text>
<text x="104.6" y="97">15</text>
<text x="175.7" y="97">27</text>
<text x="175.7" y="99.6">28</text>
<text x="104.6" y="107.2">11</text>
<text x="104.6" y="104.6">12</text>
<text x="104.6" y="102.1">13</text>
<text x="175.7" y="102.1">29</text>
<text x="175.7" y="104.6">30</text>
<text x="175.7" y="107.2">31</text>
<text x="104.6" y="112.3">18</text>
<text x="175.7" y="109.7">32</text>
<text x="104.6" y="114.8">19</text>
<text x="104.6" y="117.3">20</text>
<text x="104.6" y="119.9">21</text>
<text x="175.7" y="114.8">17</text>
<text x="176.2" y="119.9">8</text>
<text x="175.7" y="125">10</text>
<text x="176.2" y="127.5">4</text>
</g>
</svg>
